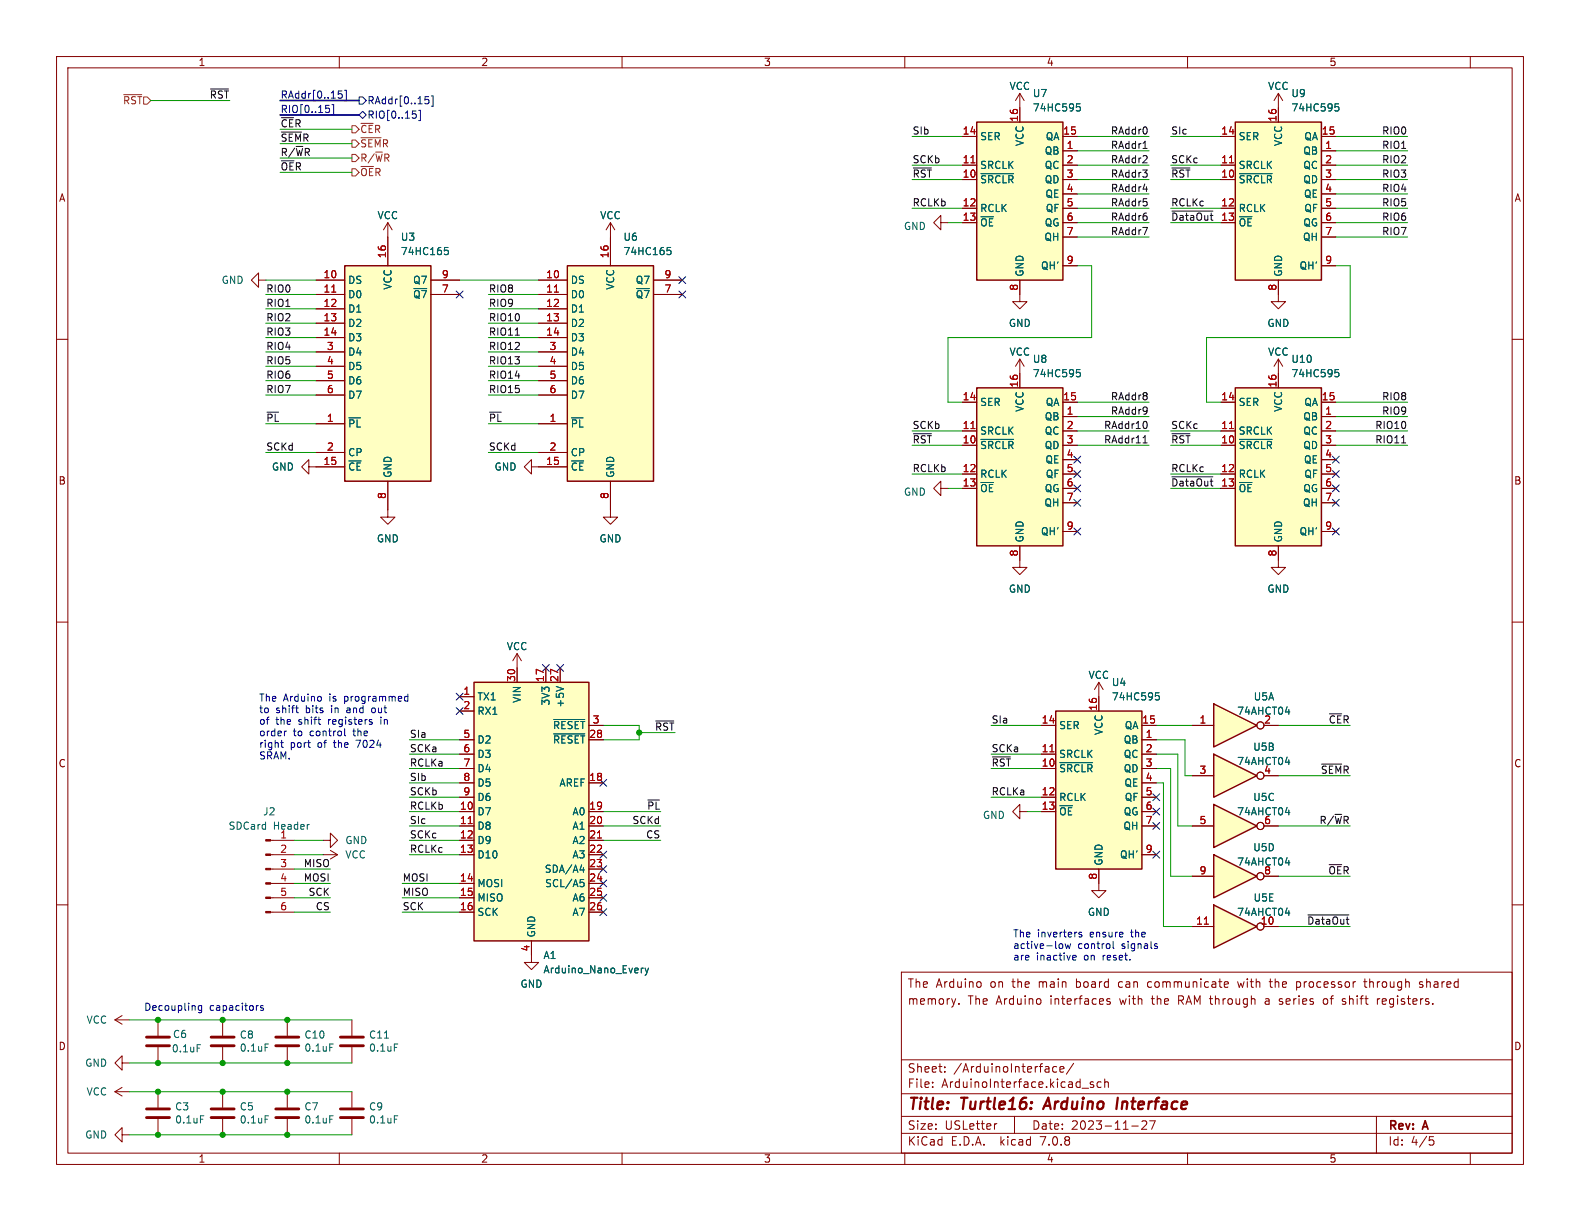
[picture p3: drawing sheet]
<svg xmlns="http://www.w3.org/2000/svg" width="279mm" height="216mm" viewBox="0 0 279 216" stroke-linecap="round" stroke-linejoin="round" font-family="sans-serif">
<g fill="none" stroke="#840000" stroke-width=".18">
<path d="M10 10h259.4v195.9h-259.4zM12 12h255.4v191.9h-255.4zM60 10v2M110 10v2M160 10v2M180.3 16.5v5.1M180.3 16.5l-.7 1.3M180.3 16.5l.8 1.3M210 10v2M226.1 16.5v5.1M226.1 16.5l-.8 1.3M226.1 16.5l.7 1.3"/>
<path d="M260 10v2M68.6 39.4l-.8 1.2M68.6 39.4v7.6M68.6 39.4l.7 1.2M107.9 39.4v7.6M107.9 39.4l-.7 1.2M107.9 39.4l.8 1.2M166.4 39.4v-1.3l-1.3 1.3 1.3 1.2v-1.2h1.2M170.2 31.8h2.5M170.2 29.2h2.5M170.2 36.8h2.5M170.2 39.4h2.5"/>
<path d="M170.2 24.1h2.5M188 26.7h2.5M188 31.8h2.5M188 29.2h2.5M188 36.8h2.5M188 39.4h2.5M188 24.1h2.5M188 34.3h2.5M215.9 31.8h2.5M215.9 29.2h2.5M215.9 36.8h2.5M215.9 39.4h2.5"/>
<path d="M215.9 24.1h2.5M233.7 26.7h2.5M233.7 31.8h2.5M233.7 29.2h2.5M233.7 36.8h2.5M233.7 39.4h2.5M233.7 24.1h2.5M233.7 34.3h2.5M10 60h2M45.7 49.5v-1.2l-1.3 1.2 1.3 1.3v-1.3h1.3M55.9 49.5h5.1M55.9 52.1h5.1"/>
<path d="M55.9 54.6h5.1M55.9 57.2h5.1M55.9 59.7h5.1M76.2 49.5h5.1M76.2 52.1h5.1M95.2 49.5h5.1M95.2 52.1h5.1M95.2 54.6h5.1M95.2 57.2h5.1M95.2 59.7h5.1M115.6 49.5h5M115.6 52.1h5"/>
<path d="M180.3 49.5v3.8h1.3l-1.3 1.3-1.2-1.3h1.2M188 41.9h2.5M188 47h2.5M226.1 49.5v3.8h1.2l-1.2 1.3-1.3-1.3h1.3M233.7 41.9h2.5M233.7 47h2.5M267.4 60h2M55.9 74.9h5.1M55.9 62.2h5.1M55.9 64.8h5.1M55.9 67.3h5.1M55.9 69.9h5.1"/>
<path d="M95.2 74.9h5.1M95.2 62.2h5.1M95.2 64.8h5.1M95.2 67.3h5.1M95.2 69.9h5.1M170.2 78.7h2.5M170.2 76.2h2.5M170.2 71.1h2.5M180.3 63.5v5.1M180.3 63.5l-.7 1.3M180.3 63.5l.8 1.3M188 73.7h2.5"/>
<path d="M188 78.7h2.5M188 76.2h2.5M188 71.1h2.5M215.9 78.7h2.5M215.9 76.2h2.5M215.9 71.1h2.5M226.1 63.5l-.8 1.3M226.1 63.5v5.1M226.1 63.5l.7 1.3M233.7 73.7h2.5M233.7 78.7h2.5M233.7 76.2h2.5"/>
<path d="M233.7 71.1h2.5M54.6 82.6v-1.3l-1.3 1.3 1.3 1.2v-1.2h6.4M55.9 80h5.1M68.6 85.1v6.3h1.2l-1.2 1.3-1.3-1.3h1.3M94 82.6v-1.3l-1.3 1.3 1.3 1.2v-1.2h6.3M95.2 80h5.1M107.9 85.1v6.3h1.3l-1.3 1.3-1.2-1.3h1.2M166.4 86.4v-1.3l-1.3 1.3 1.3 1.2v-1.2h1.2M170.2 83.8h2.5M170.2 86.4h2.5M180.3 96.5v3.8h1.3l-1.3 1.3-1.2-1.3h1.2M188 83.8h2.5"/>
<path d="M188 86.4h2.5M188 81.3h2.5M188 88.9h2.5M188 94h2.5M215.9 83.8h2.5M215.9 86.4h2.5M226.1 96.5v2.6M233.7 83.8h2.5M233.7 86.4h2.5M233.7 81.3h2.5M233.7 88.9h2.5M233.7 94h2.5"/>
<path d="M10 110h2M91.4 115.6v5.1M91.4 115.6l-.7 1.2M91.4 115.6l.8 1.2M96.5 118.1v2.6M99.1 118.1v2.6M267.4 110h2M81.3 123.2h2.5M81.3 138.4h2.5M81.3 125.7h2.5M81.3 130.8h2.5M81.3 133.4h2.5"/>
<path d="M81.3 135.9h2.5M104.1 138.4h2.6M104.1 130.8h2.6M104.1 128.3h2.6M184.1 128.3h2.6M184.1 133.4h2.6M184.1 135.9h2.6M194.3 120.7l-.8 1.2M194.3 120.7v5M194.3 120.7l.8 1.2M201.9 138.4h2.6M201.9 130.8h2.6"/>
<path d="M201.9 128.3h2.6M201.9 133.4h2.6M201.9 135.9h2.6M10 160h2M47.9 151.1h4.2M47.9 148.6h4.2M47.9 156.2h4.2M47.9 158.8h4.2M47.9 153.7h4.2M57.1 148.6h1.3v-1.3l1.3 1.3-1.3 1.3v-1.3M57.1 151.1h2.6M58.4 150.4l1.3 .7"/>
<path d="M59.7 151.1l-1.3 .8M81.3 151.1h2.5M81.3 143.5h2.5M81.3 146.1h2.5M81.3 148.6h2.5M81.3 156.2h2.5M81.3 158.8h2.5M81.3 141h2.5M104.1 151.1h2.6M104.1 143.5h2.6M104.1 146.1h2.6M104.1 148.6h2.6"/>
<path d="M104.1 156.2h2.6M104.1 158.8h2.6M104.1 153.7h2.6M180.3 143.5v-1.3l-1.2 1.3 1.2 1.3v-1.3h1.3M184.1 143.5h2.6M184.1 141h2.6M194.3 153.7v3.8h1.3l-1.3 1.3-1.3-1.3h1.3M201.9 151.1h2.6M201.9 143.5h2.6M201.9 146.1h2.6M201.9 141h2.6M267.4 160h2"/>
<path d="M21.6 179.6l-1.3 .7M47.9 161.3h4.2M81.3 161.3h2.5M94 166.4v3.8h1.2l-1.2 1.3-1.3-1.3h1.3M104.1 161.3h2.6M159.4 171.9h108v32h-108zM169.6 177.4v.2M173.2 173.6l.3 .3v.4l-.3 .3M196.3 176.7l-.4-.1-.2 .2 .1 .2 .5 .2v.3h-.6M203 173.7v.7M216.6 174.5h.5M216.6 173.7l.4-.1 .2 .3-.7 .2"/>
<path d="M218.9 173.6l.2 1M224.2 176.6l-.4 .1M224.3 177h-.4a.29 .29 0 0 0-.2 .3 .29 .29 0 0 0 .2 .3h.4M224.4 173.6h.6M224.6 173.1v1.3l.4 .2M226.3 177l.3 .1M226.4 177.6h.2M226.6 176.6l-.3 .1M229.3 174.5h.6M229.3 173.7h.6M229.3 173.6v1.5M234.6 176.7l-.3-.1-.3 .3v.4l.1 .2h.5"/>
<path d="M237.6 177.1l.3 .1 .1 .2-.2 .2h-.3M237.6 176.6l.3 .1M241.1 173.6h.6M241.4 173.1v1.3l.3 .2M243.6 176.6v1M244 176.6l-.3 .1-.1 .2M244.5 176.7v.8M245.1 176.9l-.7 .2M251.6 173.7l-.4-.1-.2 .2 .1 .2 .5 .2v.3h-.6M20.3 193l1.3 .8M20.3 193h2.6M20.3 180.3l1.3 .8"/>
<path d="M20.3 180.3h2.6M21.6 188v-1.3l-1.3 1.3 1.3 1.2v-1.2h1.3M21.6 192.3l-1.3 .7M27.9 180.3v2.8M27.9 185.2v2.8M27.9 193v2.8M27.9 197.9v2.8M39.4 180.3v2.8M39.4 185.2v2.8M39.4 193v2.8M39.4 197.9v2.8M50.8 180.3v2.8"/>
<path d="M50.8 185.2v2.8M50.8 193v2.8M50.8 197.9v2.8M62.2 180.3v2.8M62.2 185.2v2.8M62.2 193v2.8M62.2 197.9v2.8M159.4 197.4h108M159.4 193.4h108M159.4 187.4h108M164.9 192.1v.2M164.9 191.4v.1"/>
<path d="M167.1 189.4v.2M167.1 188.7v.1M176.3 198.7l-.3 .1M179.4 197.4v3M186.9 188.7l-.5-.1-.3 .3v.4l.2 .2h.6M187.4 189.1l.7-.2v-.2l-.5-.1-.2 .2 .1 .7h.6M189.9 188l-1.3 1.9M191.4 192.4h1.1M193.4 191.4l-.4-.1-.2 .2 .1 .2 .5 .2v.3h-.6M194.7 191.4l-.4-.1-.3 .3v.4l.1 .2h.6M195.4 191.4l.2-.1 .3 .1 .1 .9M195.4 190.8v1.5"/>
<path d="M200.1 199.1h1.2M201.9 198.3l.6-.1 .2 .1 .1 .3-.9 1.1h.9M203.3 198.2h1l-.7 1.5M243.4 197.4v6.5M21.6 200.7v-1.3l-1.3 1.3 1.3 1.2v-1.2h1.3M60 203.9v2M110 203.9v2M159.4 200.4h108M160 203.9v2M210 203.9v2M252.8 201h.7M252.9 201.6h.4l.3 .2-.2 .6-.5 .1"/>
<path d="M260 203.9v2"/>
</g>
<path d="M185.4 194.1l-.9 2M197.7 194.1l-.3 2" fill="none" stroke="#840000" stroke-width=".4"/>
<g fill="#ffffc2" stroke="#ffffc2" stroke-width=".18">
<path d="M83.8 120.7h20.3v45.7h-20.3z"/>
<path d="M61 47h15.2v38.1h-15.2z"/>
<path d="M100.3 47h15.3v38.1h-15.3z"/>
<path d="M172.7 21.6h15.3v27.9h-15.3z"/>
<path d="M218.4 21.6h15.3v27.9h-15.3z"/>
<path d="M172.7 68.6h15.3v27.9h-15.3z"/>
<path d="M218.4 68.6h15.3v27.9h-15.3z"/>
<path d="M186.7 125.7h15.2v28h-15.2z"/>
</g>
<path d="M172.7 21.6h15.3v27.9h-15.3zM218.4 21.6h15.3v27.9h-15.3zM61 47h15.2v38.1h-15.2zM100.3 47h15.3v38.1h-15.3zM172.7 68.6h15.3v27.9h-15.3zM218.4 68.6h15.3v27.9h-15.3zM83.8 120.7h20.3v45.7h-20.3zM186.7 125.7h15.2v28h-15.2z" fill="none" stroke="#840000" stroke-width=".25"/>
<path d="M171.7 28.8h.7M217.4 28.8h.7M58.7 51.7h.7M98 51.7h.8M171.7 75.8h.7M217.4 75.8h.7M185.7 132.9h.7M82.8 145.6h.7M105.7 148.2h.7" fill="none" stroke="#a90000" stroke-width=".18"/>
<g fill="none" stroke="#006464" stroke-width=".18">
<path d="M190.4 18.4h.6M190.5 18.8h.3l.3 .3-.1 .4-.5 .1M236.1 18.4h.6M236.2 18.8h.3l.3 .3-.1 .4-.5 .1M173.5 30.7h5.7M219.2 30.7h5.8M78.6 43.8h.6M78.7 44.2h.3l.3 .3-.1 .4-.5 .1M118 43.8h.6M118.1 44.2h.3l.3 .3-.1 .4-.5 .1M61.7 73.9h2M101.1 73.9h2"/>
<path d="M173.5 77.7h5.7M190.4 65.3h.6M190.5 65.8h.3l.3 .3-.1 .4-.5 .1M219.2 77.7h5.8M236.1 65.3h.6M236.2 65.8h.3l.3 .3-.1 .4-.5 .1M97.9 129.8h5.5M97.9 127.2h5.5M98.4 121.4l1.2 .4M187.4 134.8h5.8M204.4 122.5h.6M204.5 123h.3l.2 .2v.4l-.5 .2"/>
<path d="M102.6 153.8h.8M102.6 155.5h.6M102.7 156h.3l.3 .2-.1 .5-.5 .1M103.2 153.4v.8M113.8 171.2l-.4 .2M114.1 171.2l.3 .8M114.4 172l-.3 .5M114.7 171.2l-.3 .8M34.9 184.7h.6M35.4 197.3h.7M46.9 197.3h.6M46.9 184.6h.6"/>
<path d="M58.3 197.3h.6M58.3 184.6h.6M68 183.6h.7M69.7 197.3h.6M69.7 184.6h.6"/>
</g>
<g fill="#840000" stroke="#840000" stroke-width=".18">
<path d="M47 161.2h.9v.2h-.9z"/>
<path d="M47 158.6h.9v.3h-.9z"/>
<path d="M47 156.1h.9v.2h-.9z"/>
<path d="M47 153.5h.9v.3h-.9z"/>
<path d="M47 151h.9v.3h-.9z"/>
<path d="M47 148.5h.9v.2h-.9z"/>
</g>
<g fill="none" stroke="#840000" stroke-width=".51">
<path d="M25.9 197.6h4.1M25.9 196.1h4.1M25.9 184.9h4.1M25.9 183.4h4.1M37.3 197.6h4.1M37.3 196.1h4.1M37.3 184.9h4.1M37.3 183.4h4.1M48.8 197.6h4M48.8 196.1h4M48.8 184.9h4M48.8 183.4h4"/>
<path d="M60.2 197.6h4.1M60.2 196.1h4.1M60.2 184.9h4.1M60.2 183.4h4.1"/>
</g>
<path d="M214.6 133.4l7.6 3.8-7.6 3.8z" fill="#ffffc2"/>
<path d="M214.6 133.4l7.6 3.8-7.6 3.8z" fill="none" stroke="#840000" stroke-width=".25"/>
<g fill="none" stroke="#840000" stroke-width=".18">
<path d="M210.8 137.2h3.8M223.5 137.2h2.6"/>
<circle cx="222.9" cy="137.2" r=".63"/>
</g>
<path d="M227.3 134.8h.8" fill="none" stroke="#006464" stroke-width=".18"/>
<path d="M214.6 142.2l7.6 3.9-7.6 3.8z" fill="#ffffc2"/>
<path d="M214.6 142.2l7.6 3.9-7.6 3.8z" fill="none" stroke="#840000" stroke-width=".25"/>
<g fill="none" stroke="#840000" stroke-width=".18">
<path d="M210.8 146.1h3.8M223.5 146.1h2.6"/>
<circle cx="222.9" cy="146" r=".63"/>
</g>
<path d="M227.3 143.7h.8" fill="none" stroke="#006464" stroke-width=".18"/>
<path d="M214.6 124.5l7.6 3.8-7.6 3.8z" fill="#ffffc2"/>
<path d="M214.6 124.5l7.6 3.8-7.6 3.8z" fill="none" stroke="#840000" stroke-width=".25"/>
<g fill="none" stroke="#840000" stroke-width=".18">
<path d="M226.1 99.1v1.2h1.2l-1.2 1.3-1.3-1.3h1.3M210.8 128.3h3.8M223.5 128.3h2.6"/>
<circle cx="222.9" cy="128.3" r=".63"/>
</g>
<path d="M227.3 125.9h.8" fill="none" stroke="#006464" stroke-width=".18"/>
<path d="M214.6 160l7.6 3.8-7.6 3.8z" fill="#ffffc2"/>
<path d="M214.6 160l7.6 3.8-7.6 3.8z" fill="none" stroke="#840000" stroke-width=".25"/>
<g fill="none" stroke="#840000" stroke-width=".18">
<path d="M210.8 163.8h3.8M223.5 163.8h2.6"/>
<circle cx="222.9" cy="163.8" r=".63"/>
</g>
<path d="M213 163.4h.7" fill="none" stroke="#a90000" stroke-width=".18"/>
<path d="M227.3 161.4h.8" fill="none" stroke="#006464" stroke-width=".18"/>
<path d="M214.6 151.1l7.6 3.8-7.6 3.9z" fill="#ffffc2"/>
<path d="M214.6 151.1l7.6 3.8-7.6 3.9z" fill="none" stroke="#840000" stroke-width=".25"/>
<g fill="none" stroke="#840000" stroke-width=".18">
<path d="M180.3 19.1v2.5M226.1 19.1v2.5M170.2 31.8h2.5M170.2 29.2h2.5M170.2 36.8h2.5M170.2 39.4h2.5M170.2 24.1h2.5M188 26.7h2.5M188 31.8h2.5M188 29.2h2.5M188 36.8h2.5M188 39.4h2.5"/>
<path d="M188 24.1h2.5M188 34.3h2.5M215.9 31.8h2.5M215.9 29.2h2.5M215.9 36.8h2.5M215.9 39.4h2.5M215.9 24.1h2.5M233.7 26.7h2.5M233.7 31.8h2.5M233.7 29.2h2.5M233.7 36.8h2.5M233.7 39.4h2.5"/>
<path d="M233.7 24.1h2.5M233.7 34.3h2.5M55.9 49.5h5.1M55.9 52.1h5.1M55.9 54.6h5.1M55.9 57.2h5.1M55.9 59.7h5.1M68.6 41.9v5.1M76.2 49.5h5.1M76.2 52.1h5.1M95.2 49.5h5.1M95.2 52.1h5.1"/>
<path d="M95.2 54.6h5.1M95.2 57.2h5.1M95.2 59.7h5.1M107.9 41.9v5.1M115.6 49.5h5M115.6 52.1h5M180.3 49.5v2.6M188 41.9h2.5M188 47h2.5M226.1 49.5v2.6M233.7 41.9h2.5M233.7 47h2.5"/>
<path d="M55.9 74.9h5.1M55.9 62.2h5.1M55.9 64.8h5.1M55.9 67.3h5.1M55.9 69.9h5.1M95.2 74.9h5.1M95.2 62.2h5.1M95.2 64.8h5.1M95.2 67.3h5.1M95.2 69.9h5.1M170.2 78.7h2.5M170.2 76.2h2.5"/>
<path d="M170.2 71.1h2.5M180.3 66v2.6M188 73.7h2.5M188 78.7h2.5M188 76.2h2.5M188 71.1h2.5M215.9 78.7h2.5M215.9 76.2h2.5M215.9 71.1h2.5M226.1 66v2.6M233.7 73.7h2.5M233.7 78.7h2.5"/>
<path d="M233.7 76.2h2.5M233.7 71.1h2.5M55.9 82.6h5.1M55.9 80h5.1M68.6 85.1v5.1M95.2 82.6h5.1M95.2 80h5.1M107.9 85.1v5.1M170.2 83.8h2.5M170.2 86.4h2.5M180.3 96.5v2.6M188 83.8h2.5"/>
<path d="M188 86.4h2.5M188 81.3h2.5M188 88.9h2.5M188 94h2.5M215.9 83.8h2.5M215.9 86.4h2.5M226.1 96.5v2.6M233.7 83.8h2.5M233.7 86.4h2.5M233.7 81.3h2.5M233.7 88.9h2.5M233.7 94h2.5"/>
<path d="M91.4 118.1v2.6M96.5 118.1v2.6M99.1 118.1v2.6M81.3 130.8h2.5M81.3 135.9h2.5M81.3 133.4h2.5M81.3 138.4h2.5M81.3 123.2h2.5M81.3 125.7h2.5M104.1 128.3h2.6M104.1 130.8h2.6M104.1 138.4h2.6"/>
<path d="M184.1 128.3h2.6M184.1 135.9h2.6M184.1 133.4h2.6M194.3 123.2v2.5M201.9 128.3h2.6M201.9 130.8h2.6M201.9 135.9h2.6M201.9 133.4h2.6M201.9 138.4h2.6M210.8 137.2h3.8M210.8 128.3h3.8M223.5 137.2h2.6"/>
<path d="M223.5 128.3h2.6M81.3 146.1h2.5M81.3 141h2.5M81.3 143.5h2.5M81.3 151.1h2.5M81.3 148.6h2.5M81.3 156.2h2.5M81.3 158.8h2.5M104.1 146.1h2.6M104.1 143.5h2.6M104.1 151.1h2.6M104.1 148.6h2.6"/>
<path d="M104.1 156.2h2.6M104.1 158.8h2.6M104.1 153.7h2.6M184.1 141h2.6M184.1 143.5h2.6M194.3 153.7v2.5M201.9 146.1h2.6M201.9 141h2.6M201.9 143.5h2.6M201.9 151.1h2.6M210.8 154.9h3.8M210.8 146.1h3.8"/>
<path d="M223.5 154.9h2.6M223.5 146.1h2.6M81.3 161.3h2.5M94 166.4v2.5M104.1 161.3h2.6M210.8 163.8h3.8M223.5 163.8h2.6"/>
<circle cx="222.9" cy="128.3" r=".63"/>
<circle cx="222.9" cy="137.2" r=".63"/>
<circle cx="222.9" cy="146" r=".63"/>
<circle cx="222.9" cy="154.9" r=".63"/>
<circle cx="222.9" cy="163.8" r=".63"/>
</g>
<g fill="none" stroke="#006464" stroke-width=".18">
<path d="M190.4 18.4h.6M190.5 18.8h.3l.3 .3-.1 .4-.5 .1M236.1 18.4h.6M236.2 18.8h.3l.3 .3-.1 .4-.5 .1M173.5 30.7h5.7M219.2 30.7h5.8M78.6 43.8h.6M78.7 44.2h.3l.3 .3-.1 .4-.5 .1M118 43.8h.6M118.1 44.2h.3l.3 .3-.1 .4-.5 .1M61.7 73.9h2M101.1 73.9h2"/>
<path d="M173.5 77.7h5.7M190.4 65.3h.6M190.5 65.8h.3l.3 .3-.1 .4-.5 .1M219.2 77.7h5.8M236.1 65.3h.6M236.2 65.8h.3l.3 .3-.1 .4-.5 .1M97.9 129.8h5.5M97.9 127.2h5.5M98.4 121.4l1.2 .4M187.4 134.8h5.8M204.4 122.5h.6M204.5 123h.3l.2 .2v.4l-.5 .2"/>
<path d="M227.3 134.8h.8M227.3 125.9h.8M102.6 153.8h.8M102.6 155.5h.6M102.7 156h.3l.3 .2-.1 .5-.5 .1M103.2 153.4v.8M227.3 152.6h.8M227.3 143.7h.8M113.8 171.2l-.4 .2M114.1 171.2l.3 .8M114.4 172l-.3 .5M114.7 171.2l-.3 .8"/>
<path d="M227.3 161.4h.8"/>
</g>
<path d="M21.9 16.7h3.2M62.2 24.8h.7l.6 .6-.6 .6h-.7zM62.2 22.2h.7l.6 .7-.6 .6h-.7zM62.2 29.8h.7l.6 .7-.6 .6h-.7zM62.2 27.3h.7l.6 .6-.6 .7h-.7zM63.8 24.4h3.6" fill="none" stroke="#725600" stroke-width=".18"/>
<g fill="none" stroke="#000084" stroke-width=".18">
<path d="M57.6 18.6h.6M58 19.1l.3 .3v.3l-.3 .2M58.7 18.5h.3v1.8h-.3M59.9 16.1h.6M59.9 16.6h.4l.2 .2-.1 .5h-.5M60.9 16h.3v1.8h-.3M63.5 17.1h.6l.7 .7-.7 .6h-.6zM64.1 19.7l.7 .6-.7 .7-.6-.7zM73 19.6h.6M74.3 19.5v1.8h-.3M75.2 17.1h.6M75.2 17.6h.4l.3 .2-.2 .5h-.5"/>
<path d="M76.3 17h.3v1.8h-.3M73.4 20.1l.2 .3v.3l-.2 .2M80.7 51.5l1.2 1.2M81.9 51.5l-1.2 1.2M120 48.9l1.3 1.2M120 51.5l1.3 1.2M121.3 48.9l-1.3 1.2M121.3 51.5l-1.3 1.2M189.9 80.7l1.2 1.2M189.9 83.2l1.2 1.2M189.9 93.4l1.2 1.2M189.9 85.8l1.2 1.2"/>
<path d="M189.9 88.3l1.2 1.2M191.1 80.7l-1.2 1.2M191.1 83.2l-1.2 1.2M191.1 93.4l-1.2 1.2M191.1 85.8l-1.2 1.2M191.1 88.3l-1.2 1.2M235.6 85.8l1.2 1.2M235.6 93.4l1.2 1.2M235.6 83.2l1.2 1.2M235.6 80.7l1.2 1.2M235.6 88.3l1.2 1.2M236.8 85.8l-1.2 1.2"/>
<path d="M236.8 93.4l-1.2 1.2M236.8 83.2l-1.2 1.2M236.8 80.7l-1.2 1.2M236.8 88.3l-1.2 1.2M95.9 117.5l1.2 1.2M97.1 117.5l-1.2 1.2M98.5 117.5l1.2 1.2M99.7 117.5l-1.2 1.2M80.7 125.1l1.2 1.2M80.7 122.6l1.2 1.2M81.9 125.1l-1.2 1.2M81.9 122.6l-1.2 1.2"/>
<path d="M106.1 137.8l1.2 1.2M107.3 137.8l-1.2 1.2M106.1 150.5l1.2 1.2M106.1 155.6l1.2 1.2M106.1 158.1l1.2 1.3M106.1 153.1l1.2 1.2M107.3 150.5l-1.2 1.2M107.3 155.6l-1.2 1.2M107.3 158.1l-1.2 1.3M107.3 153.1l-1.2 1.2M203.9 145.4l1.2 1.3M203.9 142.9l1.2 1.2"/>
<path d="M203.9 150.5l1.2 1.2M203.9 140.4l1.2 1.2M205.1 145.4l-1.2 1.3M205.1 142.9l-1.2 1.2M205.1 150.5l-1.2 1.2M205.1 140.4l-1.2 1.2M106.1 160.7l1.2 1.2M107.3 160.7l-1.2 1.2"/>
</g>
<g fill="none" stroke="#0f0f0f" stroke-width=".18">
<path d="M37.2 15.7h3.2M49.8 23.4h3.5M161.5 29.7h3.2M202.1 33.4h.8M202.1 26.2h.8M207.2 37.3h7.3M207.2 29.7h3.2M91.1 59.3h.7M202.1 40.2h.8l-.5 1.3M161.5 76.7h3.2M202.1 78.3h.8M202.4 77.2l.1-.2v1.3"/>
<path d="M202.6 74.5a.79 .79 0 0 1 0 1.3M207.2 76.7h3.2M247.9 78.3h.7M207.2 84.3h7.3M116 127.5h3.2M175.5 133.8h3.2M233.7 135.1h3.6M231.3 161.8h7.2"/>
</g>
<g fill="none" stroke="#0000c2" stroke-width=".18">
<path d="M49.6 131.3h.5M49.8 130.9v1.1l.3 .2M50.7 129.3h-.3M52.3 125.2h.5M52.5 126h.3M56.7 123.2l.1 .2-.1 .5M60.9 128.8v1.1l.2 .2M65.5 127.6l.3 .1v.2l-.1 .2h-.3M65.5 127.2l.3 .1M65.8 125.2l-.1 .2 .1 .6M71.6 123.9h.5M71.6 123.2h.5"/>
<path d="M72.1 122.7v1.3M35.7 177.8v1l-.3 .3-.3-.1M35.7 177.9l-.4-.1-.2 .3 .1 .5h.5M45.6 177.8h.1M46.5 177.9l-.3-.1-.1 .2v.2l.4 .1v.3h-.4M187.5 166.9h.3l.1 .2v.5l-.4 .1M188.4 166.9l.2 .8 .2-.6 .3 .6 .2-.8M189.8 169.7h.4M189.8 169l.3-.1 .2 .3-.6 .1M190.8 165.1l.5 .3-.2 .3-.3-.1M191.3 164.9l-.3-.1-.2 .2M196.8 166.5v1l.2 .2"/>
<path d="M204.5 167.3l.2 .2-.2 .2M204.5 166.9h.1"/>
</g>
<path d="M49.5 17.8h14M49.5 20.3h14" fill="none" stroke="#000084" stroke-width=".3"/>
<g fill="none" stroke="#009600" stroke-width=".18">
<path d="M26.7 17.8h13.9M49.5 30.5h12.7M49.5 27.9h12.7M49.5 25.4h12.7M49.5 22.9h12.7M161.3 29.2h8.9M161.3 36.8h8.9M161.3 31.8h8.9M161.3 24.1h8.9M167.6 39.4h2.6M190.5 29.2h12.7M190.5 39.4h12.7"/>
<path d="M190.5 36.8h12.7M190.5 31.8h12.7M190.5 24.1h12.7M190.5 34.3h12.7M190.5 26.7h12.7M207 29.2h8.9M207 39.4h8.9M207 36.8h8.9M207 31.8h8.9M207 24.1h8.9M236.2 29.2h12.7M236.2 39.4h12.7"/>
<path d="M236.2 36.8h12.7M236.2 31.8h12.7M236.2 24.1h12.7M236.2 34.3h12.7M236.2 26.7h12.7M47 59.7h8.9M47 52.1h8.9M47 49.5h8.9M47 54.6h8.9M47 57.2h8.9M81.3 49.5h13.9M86.4 59.7h8.8"/>
<path d="M86.4 52.1h8.8M86.4 54.6h8.8M86.4 57.2h8.8M190.5 47h2.5v12.7h-25.4v11.4h2.6M190.5 41.9h12.7M236.2 47h2.6v12.7h-25.4v11.4h2.5M236.2 41.9h12.7M47 69.9h8.9M47 74.9h8.9M47 67.3h8.9M47 64.8h8.9M47 62.2h8.9"/>
<path d="M86.4 69.9h8.8M86.4 74.9h8.8M86.4 67.3h8.8M86.4 64.8h8.8M86.4 62.2h8.8M161.3 76.2h8.9M161.3 78.7h8.9M190.5 71.1h12.7M190.5 76.2h12.7M190.5 78.7h12.7M190.5 73.7h12.7M207 76.2h8.9"/>
<path d="M207 78.7h8.9M236.2 71.1h12.7M236.2 76.2h12.7M236.2 78.7h12.7M236.2 73.7h12.7M47 80h8.9M86.4 80h8.8M161.3 83.8h8.9M167.6 86.4h2.6M207 83.8h8.9M207 86.4h8.9M72.4 133.4h8.9"/>
<path d="M72.4 138.4h8.9M72.4 130.8h8.9M72.4 135.9h8.9M106.7 128.3h6.3v2.5h-6.3M113 129.5h6.4M175.3 133.4h8.8M175.3 128.3h8.8M175.3 135.9h8.8M204.5 133.4h3.8v12.7h2.5M204.5 138.4h1.2v25.4h5.1M204.5 135.9h2.5v19h3.8M204.5 128.3h6.3"/>
<path d="M204.5 130.8h5v6.4h1.3M226.1 128.3h12.7M226.1 137.2h12.7M52.1 148.6h5M52.1 151.1h5M52.1 153.7h6.3M52.1 158.8h6.3M52.1 156.2h6.3M71.1 158.8h10.2M71.1 156.2h10.2M72.4 146.1h8.9M72.4 141h8.9"/>
<path d="M72.4 143.5h8.9M72.4 148.6h8.9M72.4 151.1h8.9M106.7 146.1h10.1M106.7 143.5h10.1M106.7 148.6h10.1M175.3 141h8.8M181.6 143.5h2.5M226.1 146.1h12.7M226.1 154.9h12.7M52.1 161.3h6.3M71.1 161.3h10.2"/>
<path d="M226.1 163.8h12.7M22.9 193h39.3M22.9 188h39.3M22.9 180.3h39.3M22.9 200.7h39.3"/>
</g>
<path d="M171.7 28.8h.7M217.4 28.8h.7M58.7 51.7h.7M98 51.7h.8M171.7 75.8h.7M217.4 75.8h.7M185.7 132.9h.7M82.8 145.6h.7M105.7 148.2h.7M213 163.4h.7" fill="none" stroke="#a90000" stroke-width=".18"/>
<g fill="#009600" stroke="#009600" stroke-width=".18">
<circle cx="113" cy="129.5" r=".46"/>
<circle cx="39.4" cy="193" r=".46"/>
<circle cx="27.9" cy="200.7" r=".46"/>
<circle cx="39.4" cy="200.7" r=".46"/>
<circle cx="50.8" cy="200.7" r=".46"/>
<circle cx="50.8" cy="193" r=".46"/>
<circle cx="27.9" cy="193" r=".46"/>
<circle cx="27.9" cy="180.3" r=".46"/>
<circle cx="39.4" cy="188" r=".46"/>
<circle cx="27.9" cy="188" r=".46"/>
<circle cx="39.4" cy="180.3" r=".46"/>
<circle cx="50.8" cy="180.3" r=".46"/>
<circle cx="50.8" cy="188" r=".46"/>
</g>
<g font-size="2.8" fill="#840000">
<text x="160.4" y="196.8">Title:</text>
<text x="170.1" y="196.8">Turtle16:</text>
<text x="185.6" y="196.8">Arduino</text>
<text x="199.1" y="196.8">Interface</text>
</g>
<g font-size="2.1" fill="#840000">
<text x="160.4" y="177.9">memory.</text>
<text x="160.4" y="174.9">The</text>
<text x="165.5" y="174.9">Arduino</text>
<text x="171.1" y="177.9">The</text>
<text x="175.1" y="174.9">on</text>
<text x="176.2" y="177.9">Arduino</text>
<text x="179.2" y="174.9">the</text>
<text x="184" y="174.9">main</text>
<text x="185.9" y="177.9">interfaces</text>
<text x="190.7" y="174.9">board</text>
<text x="198.3" y="177.9">with</text>
<text x="198.3" y="174.9">can</text>
<text x="203.6" y="174.9">communicate</text>
<text x="204.1" y="177.9">the</text>
<text x="208.9" y="177.9">RAM through</text>
<text x="219.8" y="174.9">with</text>
<text x="224.6" y="177.9">a</text>
<text x="225.6" y="174.9">the</text>
<text x="227.2" y="177.9">series</text>
<text x="230.4" y="174.9">processor</text>
<text x="235.2" y="177.9">of</text>
<text x="238.7" y="177.9">shift</text>
<text x="242.6" y="174.9">through</text>
<text x="245" y="177.9">registers.</text>
<text x="252.5" y="174.9">shared</text>
<text x="160.4" y="189.9">Sheet:</text>
<text x="168.6" y="189.9">/ArduinoInterface/</text>
<text x="160.4" y="192.6">File:</text>
<text x="166.5" y="192.6">ArduinoInterface.kicad_sch</text>
<text x="160.4" y="202.8">KiCad</text>
<text x="160.4" y="200">Size:</text>
<text x="167.1" y="200">USLetter</text>
<text x="168.1" y="202.8">E.D.A.</text>
<text x="177" y="202.8">kicad</text>
<text x="182.4" y="200">Date:</text>
<text x="184.2" y="202.8">7.0.8</text>
<text x="189.4" y="200">2023-11-27</text>
<text x="245.4" y="200.2">Rev:</text>
<text x="245.4" y="202.8">Id:</text>
<text x="249.5" y="202.8">4/5</text>
<text x="251.8" y="200.2">A</text>
</g>
<g font-size="1.8" fill="#840000">
<text x="35" y="11.9">1</text>
<text x="85" y="11.9">2</text>
<text x="135" y="11.9">3</text>
<text x="185" y="11.9">4</text>
<text x="235" y="11.9">5</text>
<text x="10.3" y="35.9">A</text>
<text x="267.7" y="35.9">A</text>
<text x="10.3" y="85.9">B</text>
<text x="267.7" y="85.9">B</text>
<text x="10.3" y="135.9">C</text>
<text x="267.7" y="135.9">C</text>
<text x="10.3" y="185.9">D</text>
<text x="267.7" y="185.9">D</text>
<text x="35" y="205.8">1</text>
<text x="85" y="205.8">2</text>
<text x="135" y="205.8">3</text>
<text x="185" y="205.8">4</text>
<text x="235" y="205.8">5</text>
</g>
<g font-size="1.8" fill="#0f0f0f">
<text x="37" y="17.5">~{RST}</text>
<text x="49.5" y="22.6">~{CE}R</text>
<text x="161.3" y="23.9">SIb</text>
<text x="196.3" y="23.9">RAddr0</text>
<text x="207" y="23.9">SIc</text>
<text x="244.3" y="23.9">RIO0</text>
<text x="49.5" y="27.7">R/~{W}R</text>
<text x="49.5" y="25.1">~{SEM}R</text>
<text x="161.3" y="28.9">SCKb</text>
<text x="196.3" y="28.9">RAddr2</text>
<text x="196.3" y="26.4">RAddr1</text>
<text x="207" y="28.9">SCKc</text>
<text x="244.3" y="26.4">RIO1</text>
<text x="244.3" y="28.9">RIO2</text>
<text x="49.5" y="30.2">~{OE}R</text>
<text x="161.3" y="31.5">~{RST}</text>
<text x="196.3" y="31.5">RAddr3</text>
<text x="196.3" y="34">RAddr4</text>
<text x="207" y="31.5">~{RST}</text>
<text x="244.3" y="31.5">RIO3</text>
<text x="244.3" y="34">RIO4</text>
<text x="161.3" y="36.6">RCLKb</text>
<text x="196.3" y="41.6">RAddr7</text>
<text x="196.3" y="39.1">RAddr6</text>
<text x="196.3" y="36.6">RAddr5</text>
<text x="207" y="39.1">~{DataOut}13</text>
<text x="207" y="36.6">RCLKc</text>
<text x="244.3" y="41.6">RIO7</text>
<text x="244.3" y="39.1">RIO6</text>
<text x="244.3" y="36.6">RIO5</text>
<text x="47" y="51.8">RIO0</text>
<text x="86.4" y="51.8">RIO8</text>
<text x="47" y="59.4">RIO3</text>
<text x="47" y="56.9">RIO2</text>
<text x="47" y="54.3">RIO1</text>
<text x="86.4" y="54.3">RIO9</text>
<text x="86.4" y="56.9">RIO10</text>
<text x="86.4" y="59.4">RIO11</text>
<text x="47" y="62">RIO4</text>
<text x="47" y="64.5">RIO5</text>
<text x="86.4" y="64.5">RIO13</text>
<text x="86.4" y="62">RIO12</text>
<text x="47" y="67">RIO6</text>
<text x="47" y="69.6">RIO7</text>
<text x="86.4" y="67">RIO14</text>
<text x="86.4" y="69.6">RIO15</text>
<text x="196.3" y="70.9">RAddr8</text>
<text x="244.3" y="70.9">RIO8</text>
<text x="47" y="74.7">~{PL}</text>
<text x="86.4" y="74.7">~{PL}</text>
<text x="161.3" y="75.9">SCKb</text>
<text x="195.1" y="75.9">RAddr10</text>
<text x="196.3" y="73.4">RAddr9</text>
<text x="207" y="75.9">SCKc</text>
<text x="243.1" y="75.9">RIO10</text>
<text x="244.3" y="73.4">RIO9</text>
<text x="47" y="79.7">SCKd</text>
<text x="86.4" y="79.7">SCKd</text>
<text x="161.3" y="78.5">~{RST}</text>
<text x="161.3" y="83.6">RCLKb</text>
<text x="195.1" y="78.5">RAddr11</text>
<text x="207" y="83.6">RCLKc</text>
<text x="207" y="78.5">~{RST}</text>
<text x="243.1" y="78.5">RIO11</text>
<text x="207" y="86.1">~{DataOut}13</text>
<text x="72.4" y="130.5">SIa</text>
<text x="115.7" y="129.3">~{RST}</text>
<text x="175.3" y="128">SIa</text>
<text x="234.9" y="128">~{CE}R</text>
<text x="72.4" y="135.6">RCLKa</text>
<text x="72.4" y="133.1">SCKa</text>
<text x="175.3" y="133.1">SCKa</text>
<text x="175.3" y="135.6">~{RST}</text>
<text x="233.5" y="136.9">~{SEM}R</text>
<text x="72.4" y="138.2">SIb</text>
<text x="72.4" y="140.7">SCKb</text>
<text x="72.4" y="143.2">RCLKb</text>
<text x="114.3" y="143.2">~{PL}</text>
<text x="175.3" y="140.7">RCLKa</text>
<text x="72.4" y="148.3">SCKc</text>
<text x="72.4" y="145.8">SIc</text>
<text x="111.7" y="145.8">SCKd</text>
<text x="114.2" y="148.3">CS</text>
<text x="233.2" y="145.8">R/~{W}R</text>
<text x="53.6" y="153.4">MISO</text>
<text x="53.6" y="155.9">MOSI</text>
<text x="71.1" y="155.9">MOSI</text>
<text x="72.4" y="150.9">RCLKc</text>
<text x="234.8" y="154.7">~{OE}R</text>
<text x="54.5" y="158.5">SCK</text>
<text x="55.7" y="161">CS</text>
<text x="71.1" y="158.5">MISO</text>
<text x="71.1" y="161">SCK</text>
<text x="231.1" y="163.6">~{DataOut}</text>
</g>
<g font-size="1.8" fill="#000084">
<text x="49.5" y="17.5">RAddr[0..15]</text>
<text x="49.5" y="20.1">RIO[0..15]</text>
<text x="64.9" y="21.2">RIO[0..15]</text>
<text x="64.9" y="18.6">RAddr[0..15]</text>
</g>
<g font-size="1.8" fill="#006464">
<text x="178.4" y="16.1">VCC</text>
<text x="182.5" y="17.4">U7</text>
<text x="224.1" y="16.1">VCC</text>
<text x="228.3" y="17.4">U9</text>
<text x="182.5" y="19.9">74HC595</text>
<text x="228.3" y="19.9">74HC595</text>
<text x="173.2" y="25">SER</text>
<text x="181.2" y="25.9" transform="rotate(-90 181.2 25.9)">VCC</text>
<text x="184.6" y="27.5">QB</text>
<text x="184.8" y="25">QA</text>
<text x="218.9" y="25">SER</text>
<text x="226.9" y="25.9" transform="rotate(-90 226.9 25.9)">VCC</text>
<text x="230.4" y="27.5">QB</text>
<text x="230.5" y="25">QA</text>
<text x="173.2" y="32.6">~{SRCLR}</text>
<text x="173.2" y="30.1">SRCLK</text>
<text x="184.6" y="30.1">QC</text>
<text x="184.6" y="32.6">QD</text>
<text x="184.8" y="35.2">QE</text>
<text x="218.9" y="32.6">~{SRCLR}</text>
<text x="218.9" y="30.1">SRCLK</text>
<text x="230.4" y="30.1">QC</text>
<text x="230.4" y="32.6">QD</text>
<text x="230.5" y="35.2">QE</text>
<text x="66.7" y="39">VCC</text>
<text x="106" y="39">VCC</text>
<text x="159.7" y="40.9">GND</text>
<text x="173.2" y="37.7">RCLK</text>
<text x="173.2" y="40.2">~{OE}</text>
<text x="184.6" y="40.2">QG</text>
<text x="184.8" y="37.7">QF</text>
<text x="218.9" y="37.7">RCLK</text>
<text x="218.9" y="40.2">~{OE}</text>
<text x="230.4" y="40.2">QG</text>
<text x="230.5" y="37.7">QF</text>
<text x="70.8" y="42.8">U3</text>
<text x="70.8" y="45.3">74HC165</text>
<text x="110.2" y="42.8">U6</text>
<text x="110.2" y="45.3">74HC165</text>
<text x="184" y="47.9">QH'</text>
<text x="184.6" y="42.8">QH</text>
<text x="229.7" y="47.9">QH'</text>
<text x="230.3" y="42.8">QH</text>
<text x="39.1" y="50.4">GND</text>
<text x="61.5" y="50.4">DS</text>
<text x="61.5" y="52.9">D0</text>
<text x="69.4" y="51.3" transform="rotate(-90 69.4 51.3)">VCC</text>
<text x="72.9" y="52.9">~{Q7}</text>
<text x="72.9" y="50.4">Q7</text>
<text x="100.8" y="50.4">DS</text>
<text x="100.8" y="52.9">D0</text>
<text x="108.8" y="51.3" transform="rotate(-90 108.8 51.3)">VCC</text>
<text x="112.3" y="52.9">~{Q7}</text>
<text x="112.3" y="50.4">Q7</text>
<text x="181.2" y="49" transform="rotate(-90 181.2 49)">GND</text>
<text x="226.9" y="49" transform="rotate(-90 226.9 49)">GND</text>
<text x="61.5" y="55.5">D1</text>
<text x="61.5" y="58">D2</text>
<text x="100.8" y="55.5">D1</text>
<text x="100.8" y="58">D2</text>
<text x="178.3" y="58">GND</text>
<text x="224" y="58">GND</text>
<text x="61.5" y="60.6">D3</text>
<text x="61.5" y="63.1">D4</text>
<text x="61.5" y="65.6">D5</text>
<text x="100.8" y="60.6">D3</text>
<text x="100.8" y="63.1">D4</text>
<text x="100.8" y="65.6">D5</text>
<text x="178.4" y="63.1">VCC</text>
<text x="182.5" y="64.4">U8</text>
<text x="224.1" y="63.1">VCC</text>
<text x="228.3" y="64.4">U10</text>
<text x="61.5" y="68.2">D6</text>
<text x="61.5" y="70.7">D7</text>
<text x="100.8" y="68.2">D6</text>
<text x="100.8" y="70.7">D7</text>
<text x="173.2" y="72">SER</text>
<text x="182.5" y="66.9">74HC595</text>
<text x="184.8" y="72">QA</text>
<text x="218.9" y="72">SER</text>
<text x="228.3" y="66.9">74HC595</text>
<text x="230.5" y="72">QA</text>
<text x="61.5" y="75.8">~{PL}</text>
<text x="100.8" y="75.8">~{PL}</text>
<text x="173.2" y="77.1">SRCLK</text>
<text x="181.2" y="72.9" transform="rotate(-90 181.2 72.9)">VCC</text>
<text x="184.6" y="74.5">QB</text>
<text x="184.6" y="77.1">QC</text>
<text x="218.9" y="77.1">SRCLK</text>
<text x="226.9" y="72.9" transform="rotate(-90 226.9 72.9)">VCC</text>
<text x="230.4" y="74.5">QB</text>
<text x="230.4" y="77.1">QC</text>
<text x="48" y="83.4">GND</text>
<text x="61.5" y="83.4">~{CE}</text>
<text x="61.5" y="80.9">CP</text>
<text x="87.4" y="83.4">GND</text>
<text x="100.8" y="83.4">~{CE}</text>
<text x="100.8" y="80.9">CP</text>
<text x="173.2" y="79.6">~{SRCLR}</text>
<text x="184.6" y="79.6">QD</text>
<text x="184.8" y="82.1">QE</text>
<text x="218.9" y="79.6">~{SRCLR}</text>
<text x="230.4" y="79.6">QD</text>
<text x="230.5" y="82.1">QE</text>
<text x="69.4" y="84.6" transform="rotate(-90 69.4 84.6)">GND</text>
<text x="108.8" y="84.6" transform="rotate(-90 108.8 84.6)">GND</text>
<text x="159.7" y="87.9">GND</text>
<text x="173.2" y="84.7">RCLK</text>
<text x="173.2" y="87.2">~{OE}</text>
<text x="184.6" y="89.8">QH</text>
<text x="184.6" y="87.2">QG</text>
<text x="184.8" y="84.7">QF</text>
<text x="218.9" y="84.7">RCLK</text>
<text x="218.9" y="87.2">~{OE}</text>
<text x="230.3" y="89.8">QH</text>
<text x="230.4" y="87.2">QG</text>
<text x="230.5" y="84.7">QF</text>
<text x="184" y="94.8">QH'</text>
<text x="229.7" y="94.8">QH'</text>
<text x="66.5" y="96.1">GND</text>
<text x="105.9" y="96.1">GND</text>
<text x="181.2" y="96" transform="rotate(-90 181.2 96)">GND</text>
<text x="226.9" y="96" transform="rotate(-90 226.9 96)">GND</text>
<text x="178.3" y="105">GND</text>
<text x="224" y="105">GND</text>
<text x="89.5" y="115.2">VCC</text>
<text x="84.3" y="124.1">TX1</text>
<text x="92.3" y="124.4" transform="rotate(-90 92.3 124.4)">VIN</text>
<text x="97.4" y="124.9" transform="rotate(-90 97.4 124.9)">3V3</text>
<text x="99.9" y="125.2" transform="rotate(-90 99.9 125.2)">+5V</text>
<text x="192.4" y="120.2">VCC</text>
<text x="196.5" y="121.5">U4</text>
<text x="196.5" y="124.1">74HC595</text>
<text x="221.6" y="124.1">U5A</text>
<text x="84.3" y="126.6">RX1</text>
<text x="84.3" y="131.7">D2</text>
<text x="97.7" y="131.7">~{RESET}</text>
<text x="97.7" y="129.1">~{RESET}</text>
<text x="187.2" y="129.1">SER</text>
<text x="195.2" y="130.1" transform="rotate(-90 195.2 130.1)">VCC</text>
<text x="198.6" y="131.7">QB</text>
<text x="198.8" y="129.1">QA</text>
<text x="218.7" y="126.6">74AHCT04</text>
<text x="84.3" y="134.2">D3</text>
<text x="84.3" y="136.8">D4</text>
<text x="187.2" y="136.8">~{SRCLR}</text>
<text x="187.2" y="134.2">SRCLK</text>
<text x="198.6" y="134.2">QC</text>
<text x="198.6" y="136.8">QD</text>
<text x="218.7" y="135.5">74AHCT04</text>
<text x="221.5" y="132.9">U5B</text>
<text x="84.3" y="139.3">D5</text>
<text x="84.3" y="141.8">D6</text>
<text x="98.8" y="139.3">AREF</text>
<text x="187.2" y="141.8">RCLK</text>
<text x="198.7" y="139.3">QE</text>
<text x="198.8" y="141.8">QF</text>
<text x="221.5" y="141.8">U5C</text>
<text x="40.3" y="146.9">SDCard</text>
<text x="46.4" y="144.4">J2</text>
<text x="48.3" y="146.9">Header</text>
<text x="49.5" y="148.3">1</text>
<text x="61" y="149.5">GND</text>
<text x="84.3" y="144.4">D7</text>
<text x="84.3" y="146.9">D8</text>
<text x="84.3" y="149.5">D9</text>
<text x="101.1" y="144.4">A0</text>
<text x="101.1" y="146.9">A1</text>
<text x="101.1" y="149.5">A2</text>
<text x="173.7" y="145">GND</text>
<text x="187.2" y="144.4">~{OE}</text>
<text x="198.6" y="146.9">QH</text>
<text x="198.6" y="144.4">QG</text>
<text x="218.7" y="144.4">74AHCT04</text>
<text x="61" y="152">VCC</text>
<text x="84.3" y="152">D10</text>
<text x="96.2" y="154.5">SDA/A4</text>
<text x="101.1" y="152">A3</text>
<text x="195.2" y="153.2" transform="rotate(-90 195.2 153.2)">GND</text>
<text x="198" y="152">QH'</text>
<text x="218.7" y="153.3">74AHCT04</text>
<text x="221.5" y="150.7">U5D</text>
<text x="84.3" y="157.1">MOSI</text>
<text x="84.3" y="159.6">MISO</text>
<text x="96.3" y="157.1">SCL/A5</text>
<text x="101.1" y="159.6">A6</text>
<text x="221.6" y="159.6">U5E</text>
<text x="84.3" y="162.2">SCK</text>
<text x="94.8" y="165.9" transform="rotate(-90 94.8 165.9)">GND</text>
<text x="101.1" y="162.2">A7</text>
<text x="192.3" y="162.2">GND</text>
<text x="218.7" y="162.2">74AHCT04</text>
<text x="96" y="169.8">A1</text>
<text x="96" y="172.3">Arduino_Nano_Every</text>
<text x="91.9" y="174.9">GND</text>
<text x="15.2" y="181.2">VCC</text>
<text x="30.5" y="183.7">C6</text>
<text x="42.3" y="183.8">C8</text>
<text x="53.7" y="183.8">C10</text>
<text x="65.2" y="183.8">C11</text>
<text x="15" y="188.8">GND</text>
<text x="30.3" y="186.3">0.1uF</text>
<text x="42.3" y="186.2">0.1uF</text>
<text x="53.7" y="186.2">0.1uF</text>
<text x="65.2" y="186.2">0.1uF</text>
<text x="15.2" y="193.9">VCC</text>
<text x="30.9" y="196.5">C3</text>
<text x="42.3" y="196.5">C5</text>
<text x="53.7" y="196.5">C7</text>
<text x="65.2" y="196.5">C9</text>
<text x="15" y="201.5">GND</text>
<text x="30.9" y="198.9">0.1uF</text>
<text x="42.3" y="198.9">0.1uF</text>
<text x="53.7" y="198.9">0.1uF</text>
<text x="65.2" y="198.9">0.1uF</text>
</g>
<g font-size="1.8" fill="#725600">
<text x="21.6" y="18.6">~{RST}</text>
<text x="63.6" y="23.7">~{CE}R</text>
<text x="63.6" y="26.3">~{SEM}R</text>
<text x="63.6" y="28.8">R/~{W}R</text>
<text x="63.6" y="31.3">~{OE}R</text>
</g>
<g font-size="1.8" fill="#a90000">
<text x="170.1" y="23.9">14</text>
<text x="180.1" y="21.6" transform="rotate(-90 180.1 21.6)">16</text>
<text x="187.9" y="23.9">15</text>
<text x="215.9" y="23.9">14</text>
<text x="225.8" y="21.6" transform="rotate(-90 225.8 21.6)">16</text>
<text x="233.6" y="23.9">15</text>
<text x="170.1" y="29">11</text>
<text x="188.5" y="26.4">1</text>
<text x="188.5" y="29">2</text>
<text x="215.9" y="29">11</text>
<text x="234.2" y="26.4">1</text>
<text x="234.2" y="29">2</text>
<text x="170.1" y="31.5">10</text>
<text x="188.5" y="31.5">3</text>
<text x="188.5" y="34">4</text>
<text x="215.9" y="31.5">10</text>
<text x="234.2" y="31.5">3</text>
<text x="234.2" y="34">4</text>
<text x="170.1" y="36.6">12</text>
<text x="170.1" y="39.1">13</text>
<text x="188.5" y="36.6">5</text>
<text x="188.5" y="39.1">6</text>
<text x="188.5" y="41.7">7</text>
<text x="215.9" y="36.6">12</text>
<text x="215.9" y="39.1">13</text>
<text x="234.2" y="36.6">5</text>
<text x="234.2" y="39.1">6</text>
<text x="234.2" y="41.7">7</text>
<text x="68.3" y="45.8" transform="rotate(-90 68.3 45.8)">16</text>
<text x="107.7" y="45.8" transform="rotate(-90 107.7 45.8)">16</text>
<text x="188.5" y="46.7">9</text>
<text x="234.2" y="46.7">9</text>
<text x="57.1" y="49.3">10</text>
<text x="57.1" y="51.8">11</text>
<text x="78" y="51.8">7</text>
<text x="78" y="49.3">9</text>
<text x="96.5" y="49.3">10</text>
<text x="96.5" y="51.8">11</text>
<text x="117.4" y="51.8">7</text>
<text x="117.4" y="49.3">9</text>
<text x="180.1" y="51.5" transform="rotate(-90 180.1 51.5)">8</text>
<text x="225.8" y="51.5" transform="rotate(-90 225.8 51.5)">8</text>
<text x="57.1" y="54.4">12</text>
<text x="57.1" y="56.9">13</text>
<text x="57.1" y="59.4">14</text>
<text x="96.5" y="54.4">12</text>
<text x="96.5" y="56.9">13</text>
<text x="96.5" y="59.4">14</text>
<text x="57.7" y="62">3</text>
<text x="57.7" y="64.5">4</text>
<text x="97.1" y="62">3</text>
<text x="97.1" y="64.5">4</text>
<text x="57.7" y="67.1">5</text>
<text x="57.7" y="69.6">6</text>
<text x="97.1" y="67.1">5</text>
<text x="97.1" y="69.6">6</text>
<text x="170.1" y="70.9">14</text>
<text x="180.1" y="68.6" transform="rotate(-90 180.1 68.6)">16</text>
<text x="187.9" y="70.9">15</text>
<text x="215.9" y="70.9">14</text>
<text x="225.8" y="68.6" transform="rotate(-90 225.8 68.6)">16</text>
<text x="233.6" y="70.9">15</text>
<text x="57.7" y="74.7">1</text>
<text x="97.1" y="74.7">1</text>
<text x="170.1" y="75.9">11</text>
<text x="188.5" y="73.4">1</text>
<text x="188.5" y="75.9">2</text>
<text x="215.9" y="75.9">11</text>
<text x="234.2" y="73.4">1</text>
<text x="234.2" y="75.9">2</text>
<text x="57.1" y="82.3">15</text>
<text x="57.7" y="79.8">2</text>
<text x="96.5" y="82.3">15</text>
<text x="97.1" y="79.8">2</text>
<text x="170.1" y="78.5">10</text>
<text x="170.1" y="83.6">12</text>
<text x="188.5" y="78.5">3</text>
<text x="188.5" y="81">4</text>
<text x="188.5" y="83.6">5</text>
<text x="215.9" y="78.5">10</text>
<text x="215.9" y="83.6">12</text>
<text x="234.2" y="78.5">3</text>
<text x="234.2" y="81">4</text>
<text x="234.2" y="83.6">5</text>
<text x="68.3" y="88.3" transform="rotate(-90 68.3 88.3)">8</text>
<text x="107.7" y="88.3" transform="rotate(-90 107.7 88.3)">8</text>
<text x="170.1" y="86.1">13</text>
<text x="188.5" y="86.1">6</text>
<text x="188.5" y="88.6">7</text>
<text x="215.9" y="86.1">13</text>
<text x="234.2" y="86.1">6</text>
<text x="234.2" y="88.6">7</text>
<text x="188.5" y="93.7">9</text>
<text x="234.2" y="93.7">9</text>
<text x="180.1" y="98.5" transform="rotate(-90 180.1 98.5)">8</text>
<text x="225.8" y="98.5" transform="rotate(-90 225.8 98.5)">8</text>
<text x="81.8" y="122.9">1</text>
<text x="81.8" y="125.5">2</text>
<text x="91.2" y="120.7" transform="rotate(-90 91.2 120.7)">30</text>
<text x="96.3" y="120.7" transform="rotate(-90 96.3 120.7)">17</text>
<text x="98.8" y="120.7" transform="rotate(-90 98.8 120.7)">27</text>
<text x="194.1" y="125.8" transform="rotate(-90 194.1 125.8)">16</text>
<text x="81.8" y="130.6">5</text>
<text x="104.1" y="130.6">28</text>
<text x="104.7" y="128">3</text>
<text x="184.1" y="128">14</text>
<text x="201.9" y="128">15</text>
<text x="202.5" y="130.6">1</text>
<text x="212" y="128">1</text>
<text x="223.4" y="128">2</text>
<text x="81.8" y="133.1">6</text>
<text x="81.8" y="135.6">7</text>
<text x="184.1" y="135.6">10</text>
<text x="184.1" y="133.1">11</text>
<text x="202.5" y="133.1">2</text>
<text x="202.5" y="135.6">3</text>
<text x="212" y="136.9">3</text>
<text x="223.4" y="136.9">4</text>
<text x="81.2" y="143.3">10</text>
<text x="81.8" y="138.2">8</text>
<text x="81.8" y="140.7">9</text>
<text x="104.1" y="138.2">18</text>
<text x="104.1" y="143.3">19</text>
<text x="184.1" y="140.7">12</text>
<text x="184.1" y="143.3">13</text>
<text x="202.5" y="138.2">4</text>
<text x="202.5" y="140.7">5</text>
<text x="202.5" y="143.3">6</text>
<text x="81.2" y="145.8">11</text>
<text x="81.2" y="148.3">12</text>
<text x="104.1" y="145.8">20</text>
<text x="104.1" y="148.3">21</text>
<text x="202.5" y="145.8">7</text>
<text x="212" y="145.8">5</text>
<text x="223.4" y="145.8">6</text>
<text x="49.5" y="150.9">2</text>
<text x="49.5" y="153.4">3</text>
<text x="49.5" y="156">4</text>
<text x="81.2" y="150.9">13</text>
<text x="81.2" y="156">14</text>
<text x="104.1" y="150.9">22</text>
<text x="104.1" y="153.4">23</text>
<text x="104.1" y="156">24</text>
<text x="194.1" y="155.6" transform="rotate(-90 194.1 155.6)">8</text>
<text x="202.5" y="150.9">9</text>
<text x="212" y="154.7">9</text>
<text x="223.4" y="154.7">8</text>
<text x="49.5" y="158.5">5</text>
<text x="49.5" y="161">6</text>
<text x="81.2" y="158.5">15</text>
<text x="81.2" y="161">16</text>
<text x="104.1" y="158.5">25</text>
<text x="104.1" y="161">26</text>
<text x="211.4" y="163.6">11</text>
<text x="222.8" y="163.6">10</text>
<text x="93.7" y="168.3" transform="rotate(-90 93.7 168.3)">4</text>
</g>
<g font-size="1.8" fill="#0000c2">
<text x="45.7" y="124.1">The</text>
<text x="50.1" y="124.1">Arduino</text>
<text x="58.3" y="124.1">is</text>
<text x="61.1" y="124.1">programmed</text>
<text x="45.7" y="126.2">to</text>
<text x="45.7" y="128.2">of</text>
<text x="45.7" y="130.3">order</text>
<text x="48.8" y="126.2">shift</text>
<text x="48.8" y="128.2">the</text>
<text x="51.8" y="130.3">to</text>
<text x="52.9" y="128.2">shift</text>
<text x="54.2" y="126.2">bits</text>
<text x="54.9" y="130.3">control</text>
<text x="58.3" y="128.2">registers</text>
<text x="58.8" y="126.2">in</text>
<text x="61.8" y="126.2">and</text>
<text x="62.8" y="130.3">the</text>
<text x="66.4" y="126.2">out</text>
<text x="67.8" y="128.2">in</text>
<text x="45.7" y="132.3">right</text>
<text x="45.7" y="134.4">SRAM.</text>
<text x="51.3" y="132.3">port</text>
<text x="56.3" y="132.3">of</text>
<text x="59.3" y="132.3">the</text>
<text x="63.5" y="132.3">7024</text>
<text x="179.1" y="165.8">The</text>
<text x="179.1" y="167.9">active-low</text>
<text x="183.4" y="165.8">inverters</text>
<text x="190.6" y="167.9">control</text>
<text x="192.8" y="165.8">ensure</text>
<text x="198.5" y="167.9">signals</text>
<text x="200.3" y="165.8">the</text>
<text x="179.1" y="169.9">are</text>
<text x="183.3" y="169.9">inactive</text>
<text x="191.8" y="169.9">on</text>
<text x="195.3" y="169.9">reset.</text>
<text x="25.4" y="178.8">Decoupling</text>
<text x="37" y="178.8">capacitors</text>
</g>
</svg>
